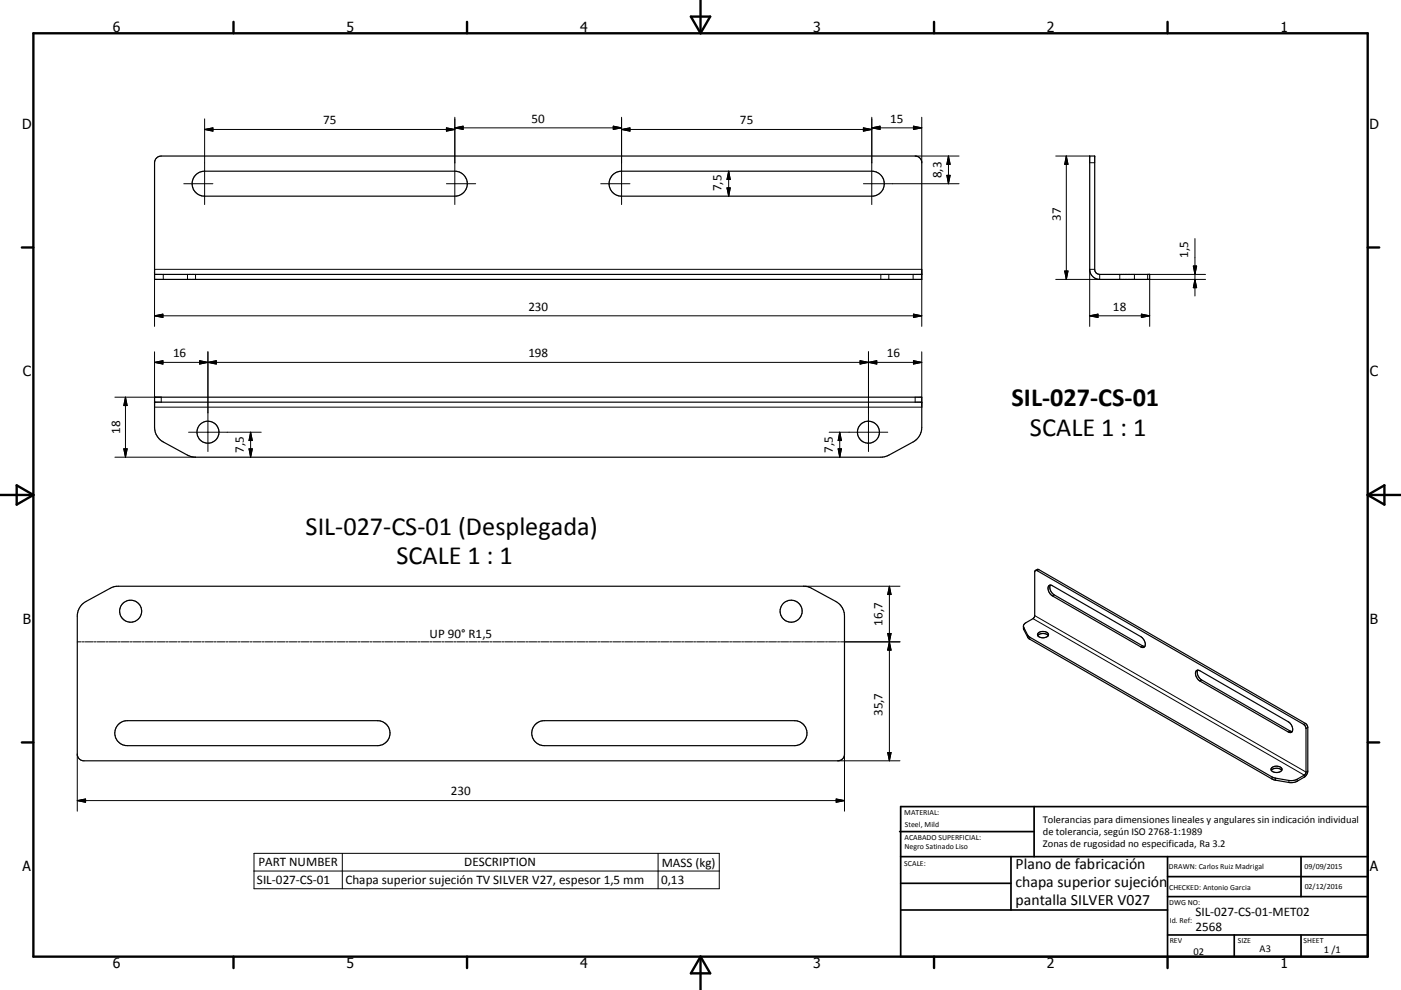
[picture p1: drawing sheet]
<svg xmlns="http://www.w3.org/2000/svg" width="420mm" height="297mm" viewBox="0 0 420 297" stroke-linecap="round" stroke-linejoin="round" font-family="sans-serif">
<g fill="none" stroke="#000" stroke-width=".36">
<path d="M46.8 47.5l.5-.4 1-.3h226.1a1.97 1.97 0 0 1 2 2v35h-230.1v-35zM58.8 52.4l1.2-.8 1.3-.2h75.1a3.7 3.7 0 0 1 3.7 3.7 3.7 3.7 0 0 1-3.7 3.8h-75.1a3.7 3.7 0 0 1-3.5-2.4 3.7 3.7 0 0 1 1-4.1zM183.8 52.4l1.2-.8 1.4-.2h75a3.7 3.7 0 0 1 3.7 3.7 3.7 3.7 0 0 1-3.7 3.8h-75a3.7 3.7 0 0 1-3.5-2.4 3.7 3.7 0 0 1 .9-4.1zM326.7 46.8h1.5v34a1.52 1.52 0 0 0 1.5 1.5h15v1.5h-15a2.99 2.99 0 0 1-3-3zM46.3 82.3h230.1M46.3 119.2h230.1v9a5 5 0 0 1-2.6 4.4l-7.3 4-2.4 .6h-205.5l-2.4-.6-7.3-4a5.1 5.1 0 0 1-2.6-4.4zM46.3 120.7h230.1M310.4 171.2h.5l79.9 46.1 .6 .7 .2 .6v13l-.3 .7-2.4 1.5-1.4 .4-5.9-1-73.1-42.2-1.7-3.2 .3-.6 2.6-1.6 .5-.8zM310.4 171.2l.5-.4 .6 .1 79.9 46.1 .5 .7 .2 .6v13a2.44 2.44 0 0 1-1.1 1.9l-2.4 1.3-1.4 .3-5-.8-.8-.3-72.9-42.1-1.6-2.7-.1-1.1M314.9 175.5l.6 .2 26.5 15.3a2.57 2.57 0 0 1 1.2 3M314.9 175.5a1.59 1.59 0 0 0 0 2.7l.6 .6 26.5 15.3 .7 .2 .5-.3M314.9 175.5a2.54 2.54 0 0 0 1.2 3l26.5 15.3 .6 .2"/>
<path d="M24.5 181.4l1.3-.9 7.2-4 1.4-.5 1-.1h205.5l1.9 .4 7.8 4.2a4.9 4.9 0 0 1 2.6 4.3v41.4a1.97 1.97 0 0 1-2 2.1h-226a1.97 1.97 0 0 1-2-2.1v-41.4l.2-1.6zM311.1 190.7a2.16 2.16 0 0 1 3.2 0M311.3 189.9a1.87 1.87 0 0 1 3 .6 1.93 1.93 0 0 1-3.2-.1zM35.3 217.6l1.5-1.1 1.4-.3h75a3.7 3.7 0 0 1 3.7 3.8 3.7 3.7 0 0 1-3.7 3.7h-75a3.8 3.8 0 0 1-3.4-2.1 3.8 3.8 0 0 1 .5-4zM160.6 217.2l1.2-.7 1.4-.3h75a3.7 3.7 0 0 1 3.7 3.8 3.7 3.7 0 0 1-3.7 3.7h-75a3.7 3.7 0 0 1-3.5-2.4 3.7 3.7 0 0 1 .9-4.1zM358.6 201.3l.5-.3 .6 .2 26.5 15.3a2.15 2.15 0 0 1 .9 3.2l-.9-.1-26.5-15.3a2.54 2.54 0 0 1-1.1-3zM359.1 201a2.58 2.58 0 0 0 1.2 3l26.5 15.3 .6 .2M381.1 231.1a2.23 2.23 0 0 1 3.2 0M381.3 230.3a2.14 2.14 0 0 1 3.1 .4 1.86 1.86 0 0 1-3.3 .1z"/>
<circle cx="62.4" cy="129.7" r="3.3"/>
<circle cx="260.4" cy="129.7" r="3.3"/>
<circle cx="39.2" cy="183.4" r="3.3"/>
<circle cx="237.2" cy="183.4" r="3.3"/>
</g>
<g fill="none" stroke="#000" stroke-width=".3">
<path d="M61.3 38.8h75.1M61.3 38.8l2.5-.4v.9zM61.3 35.7v25.7M133.8 38.4l2.6 .4-2.6 .5zM136.4 38.4h50M136.4 38.4l2.4-.5v.9zM136.4 35.2v26.2M183.9 37.9l2.5 .5-2.5 .4zM186.4 35.2v26.2M186.4 38.8h75M186.4 38.8l2.5-.4v.9zM258.9 38.4l2.5 .4-2.5 .5z"/>
<path d="M261.4 35.2v26.2M261.4 38.4h15M261.4 38.4l2.5-.5v.9zM273.9 37.9l2.5 .5-2.5 .4zM276.4 35.2v13.6M55.1 55.1h8.7M133.8 55.1h8.8M180.1 55.1h8.8M218 56.4h.9l-.4 2.5zM218.5 51.4v7.5M218.5 51.4l.4 2.5h-.9zM258.9 55.1h28.6"/>
<path d="M274.4 46.8h13.1M283.9 52.6h1l-.5 2.5zM284.4 46.8l.5 2.5h-1zM284.4 46.8v8.3M316.5 46.8h10.2M319.7 46.8v37M319.7 46.8l.5 2.5h-1zM326.7 48.8h1.5M357.8 79.8h1l-.5 2.5zM358.3 71.6v17.2M46.3 97.9v-17.1h230.1v17.1M46.3 94.7h230.1"/>
<path d="M46.3 94.7l2.5-.5v1.1zM48.9 82.3v1.5M56.2 82.3v1.5M58.6 82.3v1.5M264.1 82.3v1.5M266.5 82.3v1.5M273.8 82.3v1.5M273.9 94.2l2.5 .5-2.5 .6zM319.2 81.3h1l-.5 2.5zM326.7 94.7h18M326.7 94.7l2.5-.5v1.1zM328.2 80.8h-1.5v17.1"/>
<path d="M329.7 82.3v1.5h-13.2M335.7 82.3v1.5M340.1 82.3v1.5M342.2 94.2l2.5 .5-2.5 .6zM344.7 83.8v14.1M358.3 83.8l.5 2.5h-1zM361.4 82.3h-17.3v1.5h17.3M34.4 119.2h13.9v1.5M37.6 119.2v18M37.6 119.2l.5 2.5h-1zM46.3 105.5v16.7h230.1v-16.7M46.3 108.7l2.5-.5v1z"/>
<path d="M46.3 108.7h230.1M59.8 108.2v1l5-1v1zM62.3 105.5v30M257.9 108.2l5 1v-1l-5 1zM260.4 105.5v30M273.9 108.2l2.5 .5-2.5 .5zM274.4 119.2v1.5M34.4 137.2h24.2M37.1 134.7h1l-.5 2.5zM56.5 129.7h21.8M74.7 134.7h.9l-.5 2.5zM75.1 129.7l.5 2.5h-.9z"/>
<path d="M75.1 129.7v7.5M248.6 129.7h17.6M251.3 134.7h1l-.5 2.5zM251.8 129.7v7.5M251.8 129.7l.5 2.5h-1zM240.9 175.9h28.9M266.6 175.9v52.4M266.6 175.9l.6 2.5h-1.1zM311.5 170.9l-.6 .3M316.1 178.5l-.6 .3M23.2 192.6h1.2M24.7 192.6h.6"/>
<path d="M25.6 192.6h2.4M28.2 192.6h.7M29.2 192.6h2.3M31.9 192.6h.6M32.7 192.6h2.5M35.4 192.6h.6M36.3 192.6h2.4M39 192.6h.7M39.9 192.6h2.4M42.6 192.6h.6M43.5 192.6h2.4M46.2 192.6h.6"/>
<path d="M47.1 192.6h2.4M49.8 192.6h.6M50.7 192.6h2.4M53.4 192.6h.6M54.3 192.6h2.4M57 192.6h.6M57.9 192.6h2.4M60.6 192.6h.6M61.5 192.6h2.4M64.2 192.6h.6M65.1 192.6h2.4M67.8 192.6h.6"/>
<path d="M68.7 192.6h2.4M71.4 192.6h.6M72.3 192.6h2.4M75 192.6h.6M75.9 192.6h2.4M78.6 192.6h.6M79.5 192.6h2.4M82.2 192.6h.6M83.1 192.6h2.3M85.8 192.6h.6M86.7 192.6h2.4M89.4 192.6h.5"/>
<path d="M90.3 192.6h2.3M92.9 192.6h.7M93.9 192.6h2.4M96.6 192.6h.5M97.4 192.6h2.4M100.1 192.6h.6M101 192.6h2.4M103.7 192.6h.6M104.6 192.6h2.4M107.3 192.6h.6M108.2 192.6h2.4M110.9 192.6h.6"/>
<path d="M111.8 192.6h2.4M114.5 192.6h.6M115.4 192.6h2.4M118.1 192.6h.6M119 192.6h2.4M121.7 192.6h.6M122.6 192.6h2.4M125.3 192.6h.6M126.2 192.6h2.4M128.9 192.6h.6M129.8 192.6h2.4M132.5 192.6h.6"/>
<path d="M133.4 192.6h2.4M136.1 192.6h.6M137 192.6h2.4M139.7 192.6h.6M140.6 192.6h2.4M143.3 192.6h.6M144.2 192.6h2.4M146.8 192.6h.7M147.8 192.6h2.4M150.5 192.6h.6M151.3 192.6h2.5M154 192.6h.6"/>
<path d="M155 192.6h2.3M157.6 192.6h.7M158.5 192.6h2.4M161.2 192.6h.6M162.1 192.6h2.4M164.8 192.6h.6M165.7 192.6h2.4M168.4 192.6h.6M169.3 192.6h2.4M172 192.6h.6M172.9 192.6h2.4M175.6 192.6h.6"/>
<path d="M176.5 192.6h2.4M179.2 192.6h.6M180.1 192.6h2.4M182.8 192.6h.6M183.7 192.6h2.4M186.4 192.6h.6M187.3 192.6h2.4M190 192.6h.6M190.9 192.6h2.4M193.6 192.6h.6M194.5 192.6h2.4M197.2 192.6h.6"/>
<path d="M198.1 192.6h2.4M200.8 192.6h.6M201.7 192.6h2.4M204.4 192.6h.6M205.3 192.6h2.4M208 192.6h.6M208.9 192.6h2.3M211.6 192.6h.6M212.5 192.6h2.4M215.2 192.6h.5M216 192.6h2.4M218.7 192.6h.7"/>
<path d="M219.7 192.6h2.3M222.3 192.6h.6M223.2 192.6h2.4M225.9 192.6h.6M226.8 192.6h2.4M229.5 192.6h.6M230.4 192.6h2.4M233.1 192.6h.6M234 192.6h2.4M236.7 192.6h.6M237.6 192.6h2.4M240.3 192.6h.6"/>
<path d="M241.2 192.6h2.4M243.9 192.6h.6M244.8 192.6h2.4M247.5 192.6h.6M248.4 192.6h2.4M251.1 192.6h.6M252 192.6h17.8M266.1 190.1h1.1l-1.1 5h1.1zM306.9 188.2v.7M308.1 190.6v.6M308.7 191.2v.6M309.7 185.6l81.3 46.9v.7"/>
<path d="M310.2 184.7l81.4 46.9 .5-.3M342.6 193.8l-.6 .3M360.3 204l-.6 .3M386.8 219.3l-.6 .3M391.4 217l-.6 .3M392.1 218.3l-.5 .3M23.2 226.2v17.2M250.7 239.7l2.5 .5-2.5 .5zM251.2 228.3h18.6M253.2 226.2v17.2M266.1 225.8h1.1l-.6 2.5zM381.4 233.1v.6"/>
<path d="M382.4 233.5v.6M386.4 234.1v.7M388.9 233.8v.6M23.2 240.2h230M23.2 240.2l2.5-.5v1zM76.2 256h139.4v10.6h-139.4zM102.6 256v10.6M197.3 256v10.6M76.2 261.3h139.4"/>
</g>
<g fill="none" stroke="#000" stroke-width=".71">
<path d="M10 10h400v277h-400zM70 6.6v3.4M140 6.6v3.4M207.1 5h5.8l-2.9 5zM210 0v10M280 6.6v3.4M350 6.6v3.4M6.6 74.2h3.4M410 74.2h3.5M0 148.5h10M5 145.6l5 2.9-5 2.9zM410 148.5h10.1"/>
<path d="M410 148.5l5.1-2.9v5.8zM6.6 222.7h3.4M410 222.7h3.5M70 287v3.4M140 287v3.4M210 287v10M210 287l2.9 5h-5.8zM280 287v3.4M350 287v3.4"/>
</g>
<g fill="none" stroke="#000" stroke-width=".51">
<path d="M269.7 249.5h40.3M270 242h140v45h-140zM270 257h140M303.1 257v16M310 242v15M350 257v30M390.1 257v12M270 265h33.1M270 273h80M350 269h60M350 263h60M350 280.5h60"/>
<path d="M370 280.5v6.5M390.1 280.5v6.5"/>
</g>
<g fill="#000" stroke="#000" stroke-width=".3">
<path d="M61.3 38.8l2.5-.4v.9zM133.8 38.4l2.6 .4-2.6 .5zM136.4 38.4l2.4-.5v.9zM183.9 37.9l2.5 .5-2.5 .4zM186.4 38.8l2.5-.4v.9zM258.9 38.4l2.5 .4-2.5 .5zM261.4 38.4l2.5-.5v.9zM273.9 37.9l2.5 .5-2.5 .4zM218 56.4h.9l-.4 2.5zM218.5 51.4l.4 2.5h-.9zM283.9 52.6h1l-.5 2.5zM284.4 46.8l.5 2.5h-1z"/>
<path d="M319.7 46.8l.5 2.5h-1zM357.8 79.8h1l-.5 2.5zM46.3 94.7l2.5-.5v1.1zM273.9 94.2l2.5 .5-2.5 .6zM319.2 81.3h1l-.5 2.5zM326.7 94.7l2.5-.5v1.1zM342.2 94.2l2.5 .5-2.5 .6zM358.3 83.8l.5 2.5h-1zM46.3 108.7l2.5-.5v1zM59.8 108.2l2.5 .5-2.5 .5zM62.3 108.7l2.5-.5v1zM257.9 108.2l2.5 .5-2.5 .5z"/>
<path d="M260.4 108.7l2.5-.5v1zM273.9 108.2l2.5 .5-2.5 .5zM37.1 134.7h1l-.5 2.5zM37.6 119.2l.5 2.5h-1zM74.7 134.7h.9l-.5 2.5zM75.1 129.7l.5 2.5h-.9zM251.3 134.7h1l-.5 2.5zM251.8 129.7l.5 2.5h-1zM266.6 175.9l.6 2.5h-1.1zM266.1 190.1h1.1l-.6 2.5zM266.6 192.6l.6 2.5h-1.1zM23.2 240.2l2.5-.5v1z"/>
<path d="M266.1 225.8h1.1l-.6 2.5zM250.7 239.7l2.5 .5-2.5 .5z"/>
</g>
<g font-size="7.9">
<text x="303.3" y="121.9">SIL-027-CS-01</text>
<text x="308.8" y="130.9">SCALE 1 : 1</text>
<text x="91.6" y="160.4">SIL-027-CS-01 (Desplegada)</text>
<text x="118.9" y="169.3">SCALE 1 : 1</text>
</g>
<g font-size="4.7">
<text x="304.5" y="260.9">Plano de fabricación</text>
<text x="304.5" y="266.2">chapa superior sujeción</text>
<text x="304.5" y="271.6">pantalla SILVER V027</text>
</g>
<g font-size="4.2">
<text x="33.9" y="9.6">6</text>
<text x="103.9" y="9.6">5</text>
<text x="173.9" y="9.6">4</text>
<text x="243.8" y="9.6">3</text>
<text x="313.9" y="9.6">2</text>
<text x="383.9" y="9.6">1</text>
<text x="6.7" y="38.7">D</text>
<text x="410.5" y="38.7">D</text>
<text x="6.9" y="112.9">C</text>
<text x="410.7" y="112.9">C</text>
<text x="6.9" y="187.1">B</text>
<text x="410.7" y="187.1">B</text>
<text x="6.8" y="261.4">A</text>
<text x="410.7" y="261.4">A</text>
<text x="33.9" y="290.4">6</text>
<text x="103.9" y="290.4">5</text>
<text x="173.9" y="290.4">4</text>
<text x="243.8" y="290.4">3</text>
<text x="313.9" y="290.4">2</text>
<text x="383.9" y="290.4">1</text>
</g>
<g font-size="3.9">
<text x="96.9" y="37.3">75</text>
<text x="159.3" y="36.8">50</text>
<text x="221.8" y="37.3">75</text>
<text x="266.9" y="36.8">15</text>
<text x="282.3" y="53.5" transform="rotate(-90 282.3 53.5)">8,3</text>
<text x="216.3" y="57.3" transform="rotate(-90 216.3 57.3)">7,5</text>
<text x="318.1" y="66.3" transform="rotate(-90 318.1 66.3)">37</text>
<text x="356.2" y="77.3" transform="rotate(-90 356.2 77.3)">1,5</text>
<text x="158.4" y="93.2">230</text>
<text x="333.7" y="93.2">18</text>
<text x="51.9" y="107.2">16</text>
<text x="158.4" y="107.2">198</text>
<text x="265.9" y="107.2">16</text>
<text x="36.1" y="130.2" transform="rotate(-90 36.1 130.2)">18</text>
<text x="73.1" y="135.9" transform="rotate(-90 73.1 135.9)">7,5</text>
<text x="249.7" y="135.9" transform="rotate(-90 249.7 135.9)">7,5</text>
<text x="128.8" y="191.3">UP 90° R1,5</text>
<text x="264.6" y="187.7" transform="rotate(-90 264.6 187.7)">16,7</text>
<text x="264.6" y="214.9" transform="rotate(-90 264.6 214.9)">35,7</text>
<text x="135.2" y="238.6">230</text>
<text x="77.5" y="259.9">PART NUMBER</text>
<text x="139.2" y="259.9">DESCRIPTION</text>
<text x="198.4" y="260">MASS (kg)</text>
<text x="77" y="265.3">SIL-027-CS-01</text>
<text x="103.5" y="265.3">Chapa superior sujeción TV SILVER V27, espesor 1,5 mm</text>
<text x="198.2" y="265.3">0,13</text>
<text x="358.4" y="274.9">SIL-027-CS-01-MET02</text>
<text x="358.4" y="279.4">2568</text>
</g>
<g font-size="3.1">
<text x="312.7" y="246.8">Tolerancias para dimensiones lineales y angulares sin indicación individual</text>
<text x="312.7" y="250.4">de tolerancia, según ISO 2768-1:1989</text>
<text x="312.7" y="254">Zonas de rugosidad no especificada, Ra 3.2</text>
<text x="357.8" y="286.5">02</text>
<text x="377.6" y="285.6">A3</text>
<text x="396.9" y="285.9">1 /1</text>
</g>
<g font-size="2.4">
<text x="271.1" y="244.4">MATERIAL:</text>
<text x="271.2" y="252">ACABADO SUPERFICIAL:</text>
<text x="271.3" y="248">Steel, Mild</text>
<text x="271.2" y="254.7">Negro Satinado Liso</text>
<text x="271.1" y="259.7">SCALE:</text>
<text x="350.4" y="260.8">DRAWN: Carlos Ruiz Madrigal</text>
<text x="391.1" y="260.6">09/09/2015</text>
<text x="350.5" y="267">CHECKED: Antonio Garcia</text>
<text x="391.2" y="266.7">02/12/2016</text>
<text x="350.5" y="271.4">DWG NO:</text>
<text x="350.7" y="276.9">Id. Ref:</text>
<text x="350.7" y="282.8">REV</text>
<text x="371.1" y="282.9">SIZE</text>
<text x="390.8" y="283">SHEET</text>
</g>
</svg>
